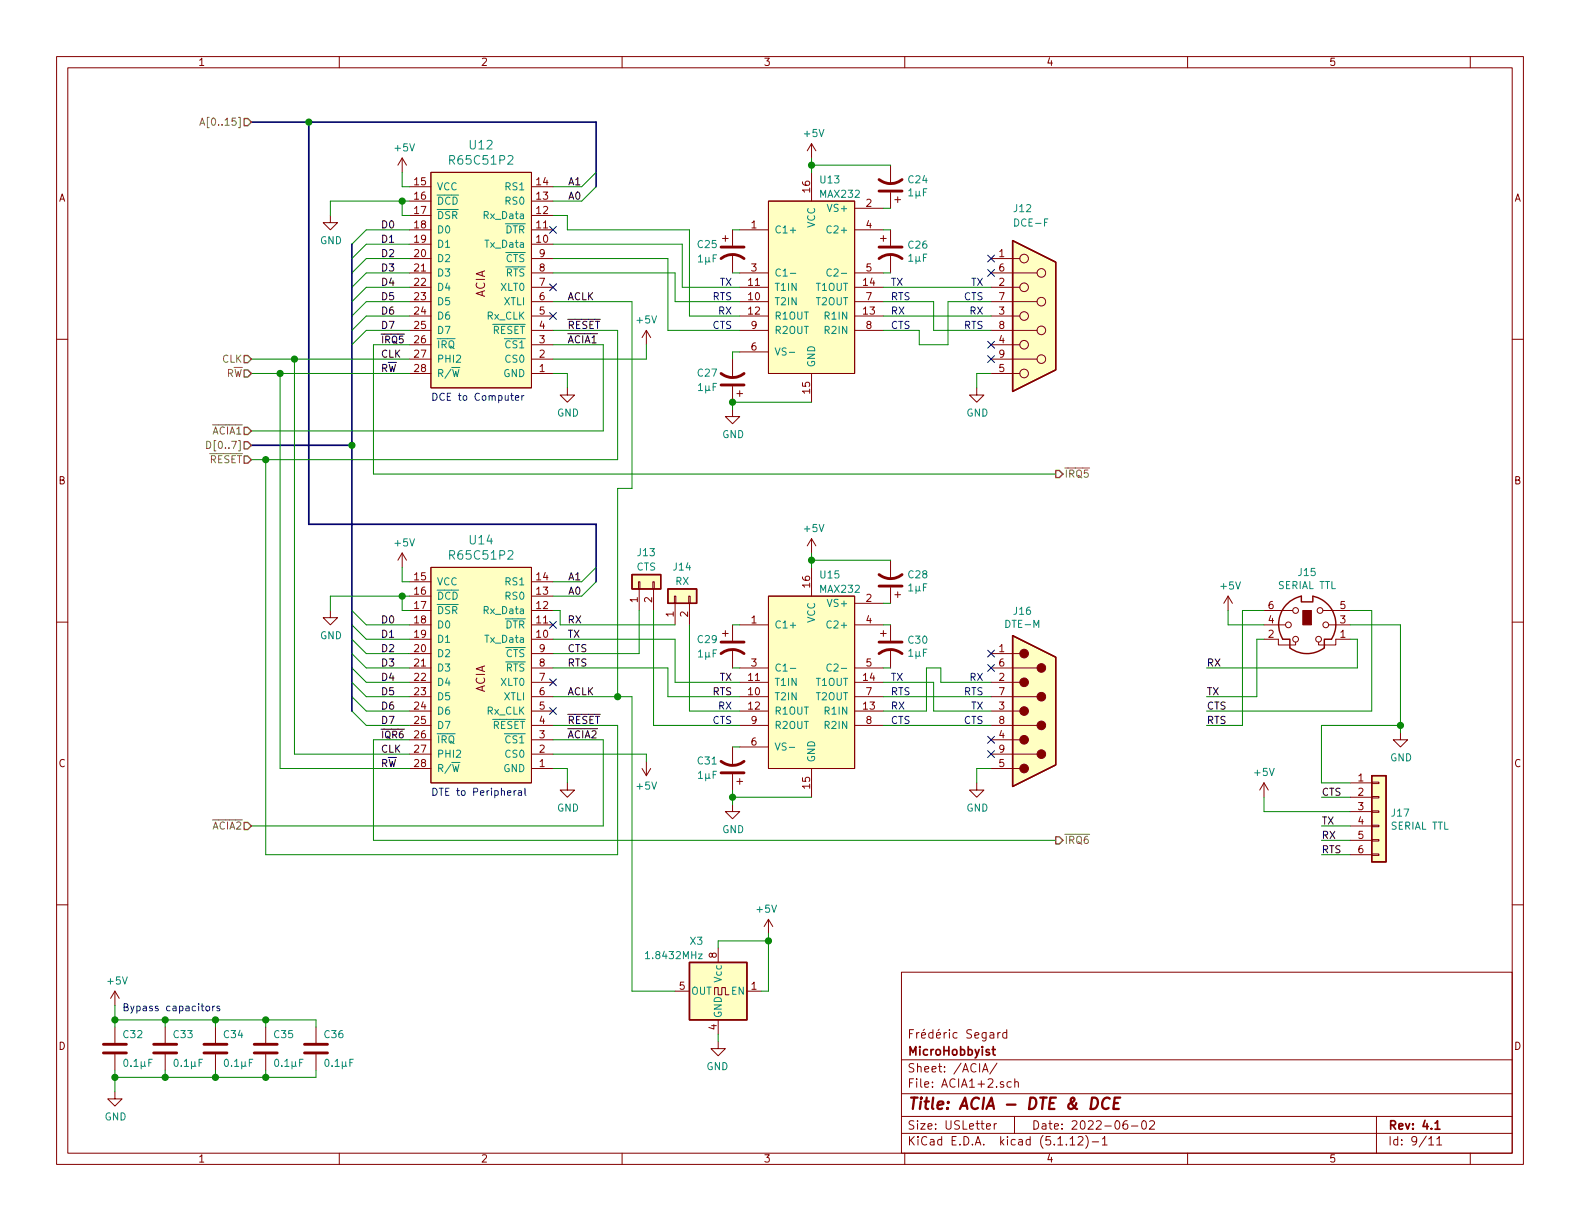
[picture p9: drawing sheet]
<svg xmlns="http://www.w3.org/2000/svg" width="279mm" height="216mm" viewBox="0 0 279 216" stroke-linecap="round" stroke-linejoin="round" font-family="sans-serif">
<g fill="none" stroke="#840000" stroke-width=".18">
<path d="M10 10h259.4v195.9h-259.4zM12 12h255.4v191.9h-255.4zM60 10v2M110 10v2M160 10v2M210 10v2M260 10v2M58.4 38.1v1.3h1.3l-1.3 1.2-1.3-1.2h1.3M71.1 27.9l-.7 1.3M71.1 27.9v2.6M71.1 27.9l.8 1.3M72.4 38.1h3.8"/>
<path d="M72.4 35.6h3.8M72.4 33h3.8M76.2 30.5h17.8v38.1h-17.8zM94 38.1h3.8M94 35.6h3.8M94 33h3.8M135.9 35.6h15.2v30.4h-15.2zM143.5 25.4v2.5M143.5 30.5v5.1M143.5 25.4l-.8 1.3M143.5 25.4l.8 1.3M151.1 36.8h5.1"/>
<path d="M157.5 29.2v3.3M157.5 34v2.8M158.2 35.3h1.1M158.7 34.8v1M10 60h2M72.4 58.4h3.8M72.4 55.9h3.8M72.4 53.3h3.8M72.4 50.8h3.8M72.4 48.3h3.8M72.4 45.7h3.8M72.4 43.2h3.8"/>
<path d="M72.4 40.6h3.8M94 58.4h3.8M94 55.9h3.8M94 53.3h3.8M94 50.8h3.8M94 48.3h3.8M94 45.7h3.8M94 43.2h3.8M94 40.6h3.8M114.3 58.4l-.8 1.3M114.3 58.4v2.6M114.3 58.4l.8 1.3"/>
<path d="M127.8 42.2h1M128.3 41.7v1M129.5 40.6v2.8M129.5 45v3.3M130.8 58.4h5.1M130.8 55.9h5.1M130.8 53.3h5.1M130.8 50.8h5.1M130.8 48.3h5.1M130.8 40.6h5.1M151.1 58.4h5.1M151.1 55.9h5.1"/>
<path d="M151.1 53.3h5.1M151.1 50.8h5.1M151.1 48.3h5.1M151.1 40.6h5.1M155.7 42.2h1M156.2 41.7v1M157.5 40.6v2.8M157.5 45v3.3M175.3 58.4h8.1M175.3 55.9h5M175.3 53.3h8.1M175.3 50.8h5"/>
<path d="M175.3 48.3h8.1M175.3 45.7h5M267.4 60h2M72.4 66h3.8M72.4 63.5h3.8M72.4 61h3.8M94 66h3.8M94 63.5h3.8M94 61h3.8M100.3 68.6v1.3h1.3l-1.3 1.2-1.2-1.2h1.2M129.5 72.4v1.3h1.3l-1.3 1.2-1.2-1.2h1.2M129.5 63.5v3.3"/>
<path d="M129.5 68.3v2.8M130.3 69.6h1M130.8 62.2h5.1M130.8 69.1v1M143.5 66v5.1M172.7 68.6v1.3h1.3l-1.3 1.2-1.3-1.2h1.3M175.3 66h5M175.3 63.5h8.1M175.3 61h5M71.1 97.8v2.5M71.1 97.8l-.7 1.3M71.1 97.8l.8 1.3"/>
<path d="M143.5 95.3v2.5M143.5 95.3l-.8 1.2M143.5 95.3l.8 1.2M157.5 99.1v3.3M10 110h2M58.4 108v1.2h1.3l-1.3 1.3-1.3-1.3h1.3M72.4 110.5h3.8M72.4 118.1h3.8M72.4 108h3.8M72.4 113h3.8M72.4 115.6h3.8M72.4 105.4h3.8"/>
<path d="M72.4 102.9h3.8M76.2 100.3h17.8v38.1h-17.8zM94 110.5h3.8M94 118.1h3.8M94 108h3.8M94 113h3.8M94 115.6h3.8M94 105.4h3.8M94 102.9h3.8M112.9 102.9h.3v1.2h-.3zM113 104.1v3.9M115.4 102.9h.3v1.2h-.3z"/>
<path d="M115.6 104.1v3.9M119.3 105.4h.2v1.3h-.2zM119.4 106.7v3.8M121.8 105.4h.2v1.3h-.2zM121.9 106.7v3.8M127.8 112h1M128.3 111.5v1M129.5 110.5v2.8M129.5 114.8v3.3M130.8 110.5h5.1M130.8 118.1h5.1M135.9 105.4h15.2v30.5h-15.2z"/>
<path d="M143.5 100.3v5.1M151.1 110.5h5.1M151.1 106.7h5.1M151.1 118.1h5.1M155.7 112h1M156.2 111.5v1M157.5 103.9v2.8M157.5 110.5v2.8M157.5 114.8v3.3M158.2 105.2h1.1M158.7 104.6v1.1M175.3 118.1h8.1"/>
<path d="M175.3 115.6h5M217.2 105.4l-.8 1.3M217.2 105.4v2.6M217.2 105.4l.7 1.3M223.5 113h2.6v1h3v-.5M223.5 110.5h3.8M223.5 108h5.1M233.9 108h4.9M234.9 110.5h3.9M238.8 113h-2.6v1h-3v-.5M267.4 110h2M72.4 123.2h3.8"/>
<path d="M72.4 120.7h3.8M72.4 125.7h3.8M72.4 128.3h3.8M72.4 130.8h3.8M72.4 133.4h3.8M72.4 135.9h3.8M94 123.2h3.8M94 120.7h3.8M94 125.7h3.8M94 128.3h3.8M94 130.8h3.8M94 133.4h3.8"/>
<path d="M94 135.9h3.8M100.3 138.4v1.3h1.3l-1.3 1.3-1.2-1.3h1.2M113.5 135.9l.8 1.3M114.3 134.6v2.6M115.1 135.9l-.8 1.3M129.5 132.1v3.3M129.5 136.9v2.8M130.3 138.2h1M130.8 123.2h5.1M130.8 120.7h5.1M130.8 125.7h5.1M130.8 132.1h5.1"/>
<path d="M130.8 128.3h5.1M130.8 137.7v1M143.5 135.9v5.1M151.1 123.2h5.1M151.1 120.7h5.1M151.1 125.7h5.1M151.1 128.3h5.1M172.7 138.4v1.3h1.3l-1.3 1.3-1.3-1.3h1.3M175.3 123.2h8.1M175.3 120.7h5M175.3 125.7h5M175.3 128.3h8.1"/>
<path d="M175.3 130.8h5M175.3 133.4h8.1M175.3 135.9h5M223.5 138.4l-.7 1.3M223.5 138.4v2.6M223.5 138.4l.8 1.3M238.8 138.4h3.8M242.6 138.3h1.2v.3h-1.2zM247.6 129.5v1.3h1.3l-1.3 1.3-1.2-1.3h1.2M10 160h2M129.5 142.2v1.3h1.3l-1.3 1.3-1.2-1.3h1.2M238.8 141h3.8"/>
<path d="M238.8 143.5h3.8M238.8 146.1h3.8M238.8 148.6h3.8M238.8 151.1h3.8M242.6 148.5h1.2v.2h-1.2zM242.6 151h1.2v.3h-1.2zM242.6 145.9h1.2v.3h-1.2zM242.6 140.8h1.2v.3h-1.2zM242.6 143.4h1.2v.2h-1.2zM267.4 160h2M20.3 175.3v2.5M20.3 175.3l-.7 1.2"/>
<path d="M20.3 175.3l.8 1.2M119.4 175.3h2.5M126.4 175.9v-1.3h.6v1.3h.6v-1.3h.7v1.3h.6M127 167.6v2.6M132.1 175.3h2.5M135.9 162.6l.8 1.2M135.9 162.6v2.5M135.9 162.6l-.8 1.2M159.4 171.9h108v32h-108zM20.3 193v1.3h1.3l-1.3 1.3-1.3-1.3h1.3M20.3 181.6v2.8M20.3 186.4v2.8"/>
<path d="M29.2 181.6v2.8M29.2 186.4v2.8M38.1 181.6v2.8M38.1 186.4v2.8M47 181.6v2.8M47 186.4v2.8M55.9 181.6v2.8M55.9 186.4v2.8M127 184.2v1.2h-1.3l1.3 1.3 1.3-1.3h-1.3M127 180.3v2.6M159.4 197.4h108M159.4 193.4h108"/>
<path d="M159.4 187.4h108M173.7 189.6l.5-1.5 .5 1.5M173.9 189.1h.7M174.4 199.2l.8-.2-.1-.2-.4-.1-.3 .2 .1 .7h.6M175.8 198.7v1M176.2 198.7l-.3 .1-.1 .2M176.3 188l-1.3 1.9M176.5 182.6v1M176.9 182.6l-.3 .1-.1 .2M178 182.7l-.4-.1-.3 .3 .1 .5 .2 .2 .4-.1M178 182.1v1.5M178.8 191.3h-.4l-.3 .2 .1 .6 .2 .2 .4-.1"/>
<path d="M179.4 197.4v3M179.5 191.4l.2-.1h.3l.1 1M179.5 190.8v1.5M199.3 198.2a.62 .62 0 0 0-.7 .6l.1 .7 .2 .2 .5-.2v-.5l-.1-.2h-.4l-.3 .2M200.1 199.1h1.1M202 198.3l.4-.1a.94 .94 0 0 1 0 1.5 .82 .82 0 0 1-.4-1.4zM203.3 198.3l.2-.1h.4l.2 .1 .1 .3-1 1.1h1M243.4 197.4v6.5M60 203.9v2M110 203.9v2M159.4 200.4h108M160 203.9v2"/>
<path d="M189.2 201.4l.5-.4v1.5M189.2 202.5h.9M190.7 201.1l.2-.1h.3l.2 .1 .1 .3-.9 1.1h.9M192 200.8a1.71 1.71 0 0 1 0 2.2M193.1 201.9h1.2M194.9 201.4l.5-.4v1.5M194.9 202.5h.9M210 203.9v2M252.7 201.4l.4-.4v1.5M252.7 202.5h.8M254.1 201.4l.4-.4v1.5M254.1 202.5h.8"/>
<path d="M260 203.9v2"/>
<circle cx="181.1" cy="45.7" r=".76"/>
<circle cx="181.1" cy="50.8" r=".76"/>
<circle cx="181.1" cy="55.9" r=".76"/>
<circle cx="184.1" cy="48.3" r=".76"/>
<circle cx="184.1" cy="53.3" r=".76"/>
<circle cx="184.1" cy="58.4" r=".76"/>
<circle cx="181.1" cy="61" r=".76"/>
<circle cx="181.1" cy="66" r=".76"/>
<circle cx="184.1" cy="63.5" r=".76"/>
<circle cx="227.8" cy="110.5" r=".51"/>
<circle cx="229.1" cy="113" r=".51"/>
<circle cx="229.1" cy="108" r=".51"/>
<circle cx="233.2" cy="113" r=".51"/>
<circle cx="233.4" cy="108" r=".51"/>
<circle cx="234.4" cy="110.5" r=".51"/>
</g>
<path d="M175.4 185.6h.6M175.6 185.1v1.3l.4 .2M253.8 198.6l.4-.4v1.5M253.8 199.7h.8" fill="none" stroke="#840000" stroke-width=".3"/>
<path d="M193.1 194.1a.97 .97 0 0 1 1.1 .6 .97 .97 0 0 1-.3 1.1l-.6 .3h-.4zM196.2 194.3a.87 .87 0 0 0-1 0 .87 .87 0 0 0-.3 .9 .69 .69 0 0 0 .3 .8 .69 .69 0 0 0 .8-.1M197 195h.7M198.1 194.1h-1l-.2 2h.9" fill="none" stroke="#840000" stroke-width=".41"/>
<g fill="#ffffc2" stroke="#ffffc2" stroke-width=".18">
<path d="M179.1 42.5l7.6 3.9v19l-7.6 3.8z"/>
<path d="M135.9 105.4h15.2v30.5h-15.2z"/>
<path d="M121.9 170.2h10.2v10.1h-10.2z"/>
<path d="M242.6 137.2h2.5v15.2h-2.5z"/>
<path d="M76.2 30.5h17.8v38.1h-17.8z"/>
<path d="M135.9 35.6h15.2v30.4h-15.2z"/>
<path d="M179.1 112.4l7.6 3.8v19.1l-7.6 3.8z"/>
<path d="M111.8 101.6h5v2.5h-5z"/>
<path d="M76.2 100.3h17.8v38.1h-17.8z"/>
<path d="M118.1 104.1h5.1v2.6h-5.1z"/>
</g>
<path d="M179.1 42.5l7.6 3.9v19l-7.6 3.8zM111.8 101.6h5v2.5h-5zM118.1 104.1h5.1v2.6h-5.1zM179.1 112.4l7.6 3.8v19.1l-7.6 3.8zM232.2 105.4v1h-2.1v-1a5.1 5.1 0 0 0-3.3 7.6h1.3v1.6a5.1 5.1 0 0 0 6.1 0v-1.6h1.3a5 5 0 0 0-3.3-7.6M242.6 137.2h2.5v15.2h-2.5zM121.9 170.2h10.2v10.1h-10.2z" fill="none" stroke="#840000" stroke-width=".25"/>
<path d="M139.8 48.3h.9M147 40.1a.5 .5 0 0 0-.6 0 .5 .5 0 0 0-.2 .6 .45 .45 0 0 0 .3 .4 .45 .45 0 0 0 .5 0M147 47.7a.5 .5 0 0 0-.6 0 .5 .5 0 0 0-.2 .6 .45 .45 0 0 0 .3 .5 .45 .45 0 0 0 .5-.1M79.9 65h1.4M139.6 62.3h.9M139.8 118.2h.9M147 109.9a.5 .5 0 0 0-.6 0 .5 .5 0 0 0-.2 .6 .45 .45 0 0 0 .3 .5 .45 .45 0 0 0 .5-.1M147 117.5a.5 .5 0 0 0-.6 0 .5 .5 0 0 0-.2 .6 .45 .45 0 0 0 .3 .5 .45 .45 0 0 0 .5-.1M79.9 134.8h1.4M139.6 132.2h.9M114.1 168.6l.4-.4v1.3M114.1 169.5h.8" fill="none" stroke="#008484" stroke-width=".18"/>
<g fill="none" stroke="#840000" stroke-width=".51">
<path d="M155.4 31.8a3.3 3.3 0 0 0 4.1 0M155.4 33.8h4.1M127.5 45.7a3.3 3.3 0 0 1 4.1 0M127.5 43.7h4.1M155.4 45.7a3.3 3.3 0 0 1 4.1 0M155.4 43.7h4.1M127.5 66a3.3 3.3 0 0 0 4.1 0M127.5 68.1h4.1M127.5 115.6a3.3 3.3 0 0 1 4.1 0M127.5 113.5h4.1M155.4 115.6a3.3 3.3 0 0 1 4.1 0M155.4 101.6a3.3 3.3 0 0 0 4.1 0"/>
<path d="M155.4 113.5h4.1M155.4 103.6h4.1M127.5 134.6a3.3 3.3 0 0 0 4.1 0M127.5 136.7h4.1M18.3 186.2h4.1M18.3 184.7h4.1M27.2 186.2h4M27.2 184.7h4M36.1 186.2h4M36.1 184.7h4M45 186.2h4M45 184.7h4"/>
<path d="M53.8 186.2h4.1M53.8 184.7h4.1"/>
</g>
<g fill="#840000" stroke="#840000" stroke-width=".18">
<path d="M230.4 108h1.5v2.5h-1.5z"/>
<circle cx="181.1" cy="115.6" r=".76"/>
<circle cx="181.1" cy="120.6" r=".76"/>
<circle cx="181.1" cy="125.7" r=".76"/>
<circle cx="181.1" cy="130.8" r=".76"/>
<circle cx="181.1" cy="135.9" r=".76"/>
<circle cx="184.1" cy="118.1" r=".76"/>
<circle cx="184.1" cy="123.2" r=".76"/>
<circle cx="184.1" cy="128.3" r=".76"/>
<circle cx="184.1" cy="133.3" r=".76"/>
</g>
<path d="M44.4 21.6h61v11.4M54.6 21.6v71.1h50.8v10.2M62.2 43.2v82.5M44.4 78.7h17.8" fill="none" stroke="#000084" stroke-width=".3"/>
<g fill="none" stroke="#008400" stroke-width=".18">
<path d="M71.1 30.5v2.5h1.3M71.1 35.6v2.5h1.3M72.4 35.6h-14v2.5M97.8 38.1h2.5v2.5h21.6v15.3h8.9M105.4 33l-2.5 2.6h-5.1M105.4 30.5l-2.5 2.5h-5.1M143.5 27.9v2.6M143.5 29.2h14M156.2 36.8h1.3M72.4 50.8h-7.6l-2.6 2.5M72.4 43.2h-7.6l-2.6 2.5M72.4 58.4h-7.6l-2.6 2.6"/>
<path d="M72.4 55.9h-7.6l-2.6 2.5M72.4 53.3h-7.6l-2.6 2.6M72.4 48.3h-7.6l-2.6 2.5M72.4 45.7h-7.6l-2.6 2.6M72.4 40.6h-7.6l-2.6 2.6M97.8 53.3h14v33.1h-2.6v36.8M97.8 58.4h11.4v22.9h-64.8M97.8 43.2h22.8v7.6h10.2M97.8 48.3h21.6v5h11.4M97.8 45.7h20.3v12.7h12.7M129.5 48.3h1.3M129.5 40.6h1.3"/>
<path d="M156.2 53.3h8.9v5.1h10.2M156.2 50.8h19.1M156.2 55.9h19.1M156.2 48.3h1.3M156.2 40.6h1.3M175.3 53.3h-7.7v7.7h-5v-2.6h-6.4M44.4 63.5h28M44.4 66h28M49.5 66v69.9h22.9M52.1 63.5v69.9h20.3M72.4 61h-6.4v22.8h120.7M97.8 66h2.5v2.6"/>
<path d="M97.8 61h8.9v15.2h-62.3M114.3 61v2.5h-16.5M130.8 62.2h-1.3v1.3M143.5 71.1h-14v1.3M175.3 66h-2.6v2.6M47 81.3v69.8h62.2v-22.8h-11.4M143.5 97.8v2.5M143.5 99.1h14M62.2 108l2.6 2.5h7.6M62.2 115.6l2.6 2.5h7.6M62.2 118.1l2.6 2.6h7.6M62.2 110.5l2.6 2.5h7.6"/>
<path d="M62.2 113l2.6 2.6h7.6M71.1 105.4v2.6h1.3M71.1 100.3v2.6h1.3M72.4 105.4h-14v2.6M97.8 108h1.3v2.5h20.3M97.8 118.1h20.3v5.1h12.7M97.8 113h21.6v7.7h11.4M105.4 102.9l-2.5 2.5h-5.1M105.4 100.3l-2.5 2.6h-5.1M113 108v7.6h-15.2M115.6 108v20.3h15.2M121.9 110.5v15.2h8.9"/>
<path d="M129.5 110.5h1.3M129.5 118.1h1.3M156.2 110.5h1.3M156.2 118.1h1.3M156.2 106.7h1.3M217.2 108v2.5h6.3M223.5 108h-3.8v20.3h-6.3M223.5 113h-1.3v10.2h-8.8M238.8 110.5h8.8v19M238.8 113h1.2v5.1h-26.6M238.8 108h3.8v17.7h-29.2M62.2 125.7l2.6 2.6h7.6"/>
<path d="M62.2 120.7l2.6 2.5h7.6M62.2 123.2l2.6 2.5h7.6M72.4 130.8h-6.4v17.8h120.7M97.8 123.2h14v52.1h7.6M97.8 130.8h8.9v15.3h-62.3M97.8 133.4h16.5v1.2M97.8 135.9h2.5v2.5M129.5 139.7v2.5M129.5 132.1h1.3M156.2 128.3h19.1M156.2 123.2h19.1M156.2 120.7h8.9v5h10.2"/>
<path d="M175.3 120.7h-8.9v-2.6h-2.6v7.6h-7.6M175.3 135.9h-2.6v2.5M247.6 128.3h-13.9v10.1h5.1M129.5 141h14M223.5 141v2.5h15.3M233.7 151.1h5.1M233.7 148.6h5.1M233.7 141h5.1M233.7 146.1h5.1M20.3 177.8v3.8M135.9 165.1v10.2h-1.3M135.9 166.4h-8.9v1.2"/>
<path d="M20.3 189.2v3.8M20.3 180.3h35.6v1.3M29.2 180.3v1.3M29.2 189.2v1.3M38.1 180.3v1.3M38.1 189.2v1.3M47 180.3v1.3M47 189.2v1.3M55.9 189.2v1.3h-35.6M127 182.9v1.3"/>
</g>
<path d="M35.3 22.1l.5-1.2 .4 1.2M35.5 21.8h.6M36.6 78a.64 .64 0 0 1 .7 .7 .64 .64 0 0 1-.7 .6z" fill="none" stroke="#848400" stroke-width=".18"/>
<path d="M43.2 21h.6l.6 .6-.6 .6h-.6zM43.2 62.9h.6l.6 .6-.6 .6h-.6zM43.2 65.4h.6l.6 .6-.6 .7h-.6zM43.2 78.1h.6l.6 .6-.6 .7h-.6zM43.2 75.6h.6l.6 .6-.6 .6h-.6zM43.2 80.6h.6l.6 .7-.6 .6h-.6zM186.7 83.2h.6l.7 .6-.7 .7h-.6zM43.2 145.4h.6l.6 .7-.6 .6h-.6zM186.7 148h.6l.7 .6-.7 .6h-.6z" fill="none" stroke="#848400" stroke-width=".25"/>
<g fill="none" stroke="#0000c2" stroke-width=".18">
<path d="M90.3 70h.5M90.5 69.5v1.1l.3 .2M91.1 70.4l.6-.1v-.3h-.4l-.2 .1 .1 .6h.5M92.3 70v.8M92.7 70l-.4 .2M90.9 139.8v.8M91.3 139.8l-.3 .1-.1 .1M91.7 139.9h.5v.7M92.8 139.4v1.1l.2 .1M92.2 140.1l-.4 .1-.2 .1 .2 .3h.4M36.5 178l.3-.1 .3 .2-.1 .6h-.3l-.3-.2zM37.6 177.9v.8"/>
<path d="M38 177.9l-.4 .2M38.8 178l-.3-.1-.1 .2v.2l.4 .1v.3h-.4"/>
</g>
<g fill="#008400" stroke="#008400" stroke-width=".25">
<circle cx="38.1" cy="180.3" r=".51"/>
<circle cx="38.1" cy="190.5" r=".51"/>
<circle cx="47" cy="190.5" r=".51"/>
<circle cx="71.1" cy="105.4" r=".51"/>
<circle cx="47" cy="180.3" r=".51"/>
<circle cx="109.2" cy="123.2" r=".51"/>
<circle cx="20.3" cy="190.5" r=".51"/>
<circle cx="29.2" cy="190.5" r=".51"/>
<circle cx="129.5" cy="71.1" r=".51"/>
<circle cx="20.3" cy="180.3" r=".51"/>
<circle cx="143.5" cy="99.1" r=".51"/>
<circle cx="29.2" cy="180.3" r=".51"/>
<circle cx="247.7" cy="128.3" r=".51"/>
<circle cx="49.5" cy="66" r=".51"/>
<circle cx="135.9" cy="166.4" r=".51"/>
<circle cx="71.1" cy="35.6" r=".51"/>
<circle cx="47" cy="81.3" r=".51"/>
<circle cx="129.5" cy="141" r=".51"/>
<circle cx="52.1" cy="63.5" r=".51"/>
<circle cx="143.5" cy="29.2" r=".51"/>
<circle cx="62.2" cy="78.7" r=".51"/>
<circle cx="54.6" cy="21.6" r=".51"/>
</g>
<g fill="none" stroke="#000084" stroke-width=".18">
<path d="M97.2 50.2l1.2 1.2M97.2 55.3l1.2 1.2M97.2 40l1.2 1.2M98.4 50.2l-1.2 1.2M98.4 55.3l-1.2 1.2M98.4 40l-1.2 1.2M174.7 45.1l1.2 1.2M174.7 47.7l1.2 1.2M175.9 45.1l-1.2 1.2M175.9 47.7l-1.2 1.2M174.7 62.9l1.2 1.2M174.7 60.4l1.2 1.2"/>
<path d="M175.9 62.9l-1.2 1.2M175.9 60.4l-1.2 1.2M97.2 109.9l1.2 1.2M98.4 109.9l-1.2 1.2M174.7 117.5l1.2 1.2M174.7 115l1.2 1.2M175.9 117.5l-1.2 1.2M175.9 115l-1.2 1.2M97.2 125.1l1.2 1.2M97.2 120l1.2 1.3M98.4 125.1l-1.2 1.2M98.4 120l-1.2 1.3"/>
<path d="M174.7 130.2l1.2 1.2M174.7 132.7l1.2 1.3M175.9 130.2l-1.2 1.2M175.9 132.7l-1.2 1.3"/>
</g>
<text font-size="2.8" fill="#840000" x="160.4" y="196.2">Title: ACIA - DTE &amp; DCE</text>
<g font-size="2.1" fill="#008484">
<text x="79.9" y="29.1">R65C51P2</text>
<text x="83.1" y="26.4">U12</text>
<text x="79.9" y="99">R65C51P2</text>
<text x="83.1" y="96.3">U14</text>
</g>
<g font-size="2.1" fill="#840000">
<text x="85.8" y="52.7" transform="rotate(-90 85.8 52.7)">ACIA</text>
<text x="85.8" y="122.6" transform="rotate(-90 85.8 122.6)">ACIA</text>
<text x="160.4" y="183.6">Frédéric Segard</text>
<text x="160.4" y="189.6">Sheet: /ACIA/</text>
<text x="160.4" y="186.6">MicroHobbyist</text>
<text x="160.4" y="192.3">File: ACIA1+2.sch</text>
<text x="160.4" y="202.5">KiCad E.D.A. kicad (5.1.12)-1</text>
<text x="160.4" y="199.7">Size: USLetter</text>
<text x="182.4" y="199.7">Date: 2022-06-02</text>
<text x="245.4" y="199.7">Rev: 4.1</text>
<text x="245.4" y="202.5">Id: 9/11</text>
</g>
<g font-size="1.8" fill="#840000">
<text x="35" y="11.6">1</text>
<text x="85" y="11.6">2</text>
<text x="135" y="11.6">3</text>
<text x="185" y="11.6">4</text>
<text x="235" y="11.6">5</text>
<text x="10.4" y="35.6">A</text>
<text x="73.3" y="32.8">15</text>
<text x="73.3" y="35.3">16</text>
<text x="94.9" y="35.3">13</text>
<text x="94.9" y="32.8">14</text>
<text x="143.3" y="34" transform="rotate(-90 143.3 34)">16</text>
<text x="267.8" y="35.6">A</text>
<text x="73.3" y="37.8">17</text>
<text x="73.3" y="40.4">18</text>
<text x="94.9" y="40.4">11</text>
<text x="94.9" y="37.8">12</text>
<text x="132.9" y="40.4">1</text>
<text x="153.2" y="36.6">2</text>
<text x="153.2" y="40.4">4</text>
<text x="73.3" y="42.9">19</text>
<text x="73.3" y="45.5">20</text>
<text x="94.9" y="42.9">10</text>
<text x="95.4" y="45.5">9</text>
<text x="176.7" y="45.5">1</text>
<text x="73.3" y="48">21</text>
<text x="73.3" y="50.5">22</text>
<text x="73.3" y="53.1">23</text>
<text x="95.4" y="53.1">6</text>
<text x="95.4" y="50.5">7</text>
<text x="95.4" y="48">8</text>
<text x="132.4" y="53.1">10</text>
<text x="132.4" y="50.5">11</text>
<text x="132.9" y="48">3</text>
<text x="152.7" y="50.5">14</text>
<text x="153.2" y="48">5</text>
<text x="153.2" y="53.1">7</text>
<text x="176.7" y="50.5">2</text>
<text x="176.7" y="48">6</text>
<text x="176.7" y="53.1">7</text>
<text x="73.3" y="55.6">24</text>
<text x="73.3" y="58.2">25</text>
<text x="95.4" y="58.2">4</text>
<text x="95.4" y="55.6">5</text>
<text x="132.4" y="55.6">12</text>
<text x="132.9" y="58.2">9</text>
<text x="152.7" y="55.6">13</text>
<text x="153.2" y="58.2">8</text>
<text x="176.7" y="55.6">3</text>
<text x="176.7" y="58.2">8</text>
<text x="73.3" y="60.7">26</text>
<text x="73.3" y="63.2">27</text>
<text x="73.3" y="65.8">28</text>
<text x="95.4" y="65.8">1</text>
<text x="95.4" y="63.2">2</text>
<text x="95.4" y="60.7">3</text>
<text x="132.9" y="62">6</text>
<text x="176.7" y="60.7">4</text>
<text x="176.7" y="65.8">5</text>
<text x="176.7" y="63.2">9</text>
<text x="143.3" y="69.5" transform="rotate(-90 143.3 69.5)">15</text>
<text x="10.4" y="85.6">B</text>
<text x="267.8" y="85.6">B</text>
<text x="73.3" y="102.6">15</text>
<text x="73.3" y="105.2">16</text>
<text x="73.3" y="107.7">17</text>
<text x="94.9" y="107.7">12</text>
<text x="94.9" y="105.2">13</text>
<text x="94.9" y="102.6">14</text>
<text x="112.8" y="106.5" transform="rotate(-90 112.8 106.5)">1</text>
<text x="115.3" y="106.5" transform="rotate(-90 115.3 106.5)">2</text>
<text x="143.3" y="103.8" transform="rotate(-90 143.3 103.8)">16</text>
<text x="153.2" y="106.4">2</text>
<text x="224.3" y="107.7">6</text>
<text x="237" y="107.7">5</text>
<text x="73.3" y="110.2">18</text>
<text x="73.3" y="112.8">19</text>
<text x="94.9" y="112.8">10</text>
<text x="94.9" y="110.2">11</text>
<text x="119.1" y="109.1" transform="rotate(-90 119.1 109.1)">1</text>
<text x="121.7" y="109.1" transform="rotate(-90 121.7 109.1)">2</text>
<text x="132.9" y="110.2">1</text>
<text x="153.2" y="110.2">4</text>
<text x="224.3" y="112.8">2</text>
<text x="224.3" y="110.2">4</text>
<text x="237" y="112.8">1</text>
<text x="237" y="110.2">3</text>
<text x="73.3" y="115.3">20</text>
<text x="73.3" y="117.9">21</text>
<text x="95.4" y="117.9">8</text>
<text x="95.4" y="115.3">9</text>
<text x="132.9" y="117.9">3</text>
<text x="153.2" y="117.9">5</text>
<text x="176.7" y="115.3">1</text>
<text x="176.7" y="117.9">6</text>
<text x="73.3" y="120.4">22</text>
<text x="73.3" y="122.9">23</text>
<text x="73.3" y="125.5">24</text>
<text x="95.4" y="125.5">5</text>
<text x="95.4" y="122.9">6</text>
<text x="95.4" y="120.4">7</text>
<text x="132.4" y="122.9">10</text>
<text x="132.4" y="120.4">11</text>
<text x="132.4" y="125.5">12</text>
<text x="152.7" y="125.5">13</text>
<text x="152.7" y="120.4">14</text>
<text x="153.2" y="122.9">7</text>
<text x="176.7" y="120.4">2</text>
<text x="176.7" y="125.5">3</text>
<text x="176.7" y="122.9">7</text>
<text x="73.3" y="128">25</text>
<text x="73.3" y="130.6">26</text>
<text x="95.4" y="130.6">3</text>
<text x="95.4" y="128">4</text>
<text x="132.9" y="131.8">6</text>
<text x="132.9" y="128">9</text>
<text x="153.2" y="128">8</text>
<text x="176.7" y="130.6">4</text>
<text x="176.7" y="128">8</text>
<text x="10.4" y="135.6">C</text>
<text x="73.3" y="133.1">27</text>
<text x="73.3" y="135.6">28</text>
<text x="95.4" y="135.6">1</text>
<text x="95.4" y="133.1">2</text>
<text x="176.7" y="135.6">5</text>
<text x="176.7" y="133.1">9</text>
<text x="267.8" y="135.6">C</text>
<text x="143.3" y="139.4" transform="rotate(-90 143.3 139.4)">15</text>
<text x="240.2" y="138.2">1</text>
<text x="240.2" y="140.7">2</text>
<text x="240.2" y="143.3">3</text>
<text x="240.2" y="145.8">4</text>
<text x="240.2" y="148.3">5</text>
<text x="240.2" y="150.9">6</text>
<text x="126.7" y="169.4" transform="rotate(-90 126.7 169.4)">8</text>
<text x="120.2" y="175">5</text>
<text x="132.9" y="175">1</text>
<text x="10.4" y="185.6">D</text>
<text x="126.7" y="182.1" transform="rotate(-90 126.7 182.1)">4</text>
<text x="267.8" y="185.6">D</text>
<text x="35" y="205.5">1</text>
<text x="85" y="205.5">2</text>
<text x="135" y="205.5">3</text>
<text x="185" y="205.5">4</text>
<text x="235" y="205.5">5</text>
</g>
<g font-size="1.8" fill="#848400">
<text x="36.5" y="22.2">A[0..15]</text>
<text x="39.3" y="64.1">CLK</text>
<text x="40" y="66.7">RW</text>
<text x="37.6" y="76.8">ACIA1</text>
<text x="37" y="81.9">RESET</text>
<text x="37.5" y="79.4">D[0..7]</text>
<text x="188.2" y="84.5">IRQ5</text>
<text x="37.6" y="146.7">ACIA2</text>
<text x="188.2" y="149.2">IRQ6</text>
</g>
<g font-size="1.8" fill="#008484">
<text x="69.9" y="26.8">+5V</text>
<text x="142.3" y="24.2">+5V</text>
<text x="77.2" y="33.7">VCC</text>
<text x="89.5" y="33.7">RS1</text>
<text x="145.1" y="32.4">U13</text>
<text x="145.1" y="35">MAX232</text>
<text x="160.7" y="32.4">C24</text>
<text x="160.7" y="34.7">1µF</text>
<text x="77.2" y="36.2">DCD</text>
<text x="77.2" y="38.7">DSR</text>
<text x="77.2" y="41.3">D0</text>
<text x="85.9" y="38.7">Rx_Data</text>
<text x="89.3" y="41.3">DTR</text>
<text x="89.5" y="36.2">RS0</text>
<text x="136.9" y="41.3">C1+</text>
<text x="144.1" y="40.3" transform="rotate(-90 144.1 40.3)">VCC</text>
<text x="146.7" y="37.5">VS+</text>
<text x="146.8" y="41.3">C2+</text>
<text x="179.3" y="37.5">J12</text>
<text x="179.6" y="40.1">DCE-F</text>
<text x="56.6" y="43.2">GND</text>
<text x="77.2" y="43.8">D1</text>
<text x="77.2" y="46.4">D2</text>
<text x="86.1" y="43.8">Tx_Data</text>
<text x="89.4" y="46.4">CTS</text>
<text x="123.4" y="43.9">C25</text>
<text x="123.5" y="46.4">1µF</text>
<text x="160.7" y="44">C26</text>
<text x="160.7" y="46.3">1µF</text>
<text x="77.2" y="48.9">D3</text>
<text x="77.2" y="51.4">D4</text>
<text x="77.2" y="54">D5</text>
<text x="88.6" y="51.4">XLT0</text>
<text x="89.1" y="54">XTLI</text>
<text x="89.4" y="48.9">RTS</text>
<text x="136.9" y="54">T2IN</text>
<text x="136.9" y="51.4">T1IN</text>
<text x="136.9" y="48.9">C1-</text>
<text x="144.3" y="51.4">T1OUT</text>
<text x="144.3" y="54">T2OUT</text>
<text x="147.3" y="48.9">C2-</text>
<text x="77.2" y="56.5">D6</text>
<text x="77.2" y="59.1">D7</text>
<text x="86.1" y="56.5">Rx_CLK</text>
<text x="87.1" y="59.1">RESET</text>
<text x="112.7" y="57.2">+5V</text>
<text x="136.9" y="56.5">R1OUT</text>
<text x="136.9" y="59.1">R2OUT</text>
<text x="146.1" y="56.5">R1IN</text>
<text x="146.1" y="59.1">R2IN</text>
<text x="77.2" y="61.6">IRQ</text>
<text x="77.2" y="64.1">PHI2</text>
<text x="89.5" y="64.1">CS0</text>
<text x="89.5" y="61.6">CS1</text>
<text x="136.9" y="62.9">VS-</text>
<text x="144.1" y="65" transform="rotate(-90 144.1 65)">GND</text>
<text x="77.2" y="66.7">R/W</text>
<text x="89" y="66.7">GND</text>
<text x="123.4" y="66.6">C27</text>
<text x="123.5" y="69.1">1µF</text>
<text x="98.5" y="73.7">GND</text>
<text x="127.7" y="77.5">GND</text>
<text x="170.9" y="73.7">GND</text>
<text x="142.3" y="94.1">+5V</text>
<text x="69.9" y="96.6">+5V</text>
<text x="112.5" y="100.9">CTS</text>
<text x="112.8" y="98.3">J13</text>
<text x="119.2" y="100.9">J14</text>
<text x="229.7" y="101.9">J15</text>
<text x="77.2" y="103.5">VCC</text>
<text x="77.2" y="106">DCD</text>
<text x="89.5" y="106">RS0</text>
<text x="89.5" y="103.5">RS1</text>
<text x="119.4" y="103.4">RX</text>
<text x="145.1" y="102.3">U15</text>
<text x="145.1" y="104.8">MAX232</text>
<text x="146.7" y="107.3">VS+</text>
<text x="160.7" y="102.3">C28</text>
<text x="160.7" y="104.6">1µF</text>
<text x="216" y="104.2">+5V</text>
<text x="226" y="104.2">SERIAL TTL</text>
<text x="56.6" y="113">GND</text>
<text x="77.2" y="108.6">DSR</text>
<text x="77.2" y="111.1">D0</text>
<text x="77.2" y="113.7">D1</text>
<text x="85.9" y="108.6">Rx_Data</text>
<text x="86.1" y="113.7">Tx_Data</text>
<text x="89.3" y="111.1">DTR</text>
<text x="123.4" y="113.7">C29</text>
<text x="136.9" y="111.1">C1+</text>
<text x="144.1" y="110.2" transform="rotate(-90 144.1 110.2)">VCC</text>
<text x="146.8" y="111.1">C2+</text>
<text x="160.7" y="113.8">C30</text>
<text x="178" y="111">DTE-M</text>
<text x="179.3" y="108.7">J16</text>
<text x="77.2" y="116.2">D2</text>
<text x="77.2" y="118.7">D3</text>
<text x="89.4" y="118.7">RTS</text>
<text x="89.4" y="116.2">CTS</text>
<text x="123.5" y="116.3">1µF</text>
<text x="136.9" y="118.7">C1-</text>
<text x="147.3" y="118.7">C2-</text>
<text x="160.7" y="116.1">1µF</text>
<text x="77.2" y="121.3">D4</text>
<text x="77.2" y="123.8">D5</text>
<text x="88.6" y="121.3">XLT0</text>
<text x="89.1" y="123.8">XTLI</text>
<text x="136.9" y="123.8">T2IN</text>
<text x="136.9" y="121.3">T1IN</text>
<text x="144.3" y="121.3">T1OUT</text>
<text x="144.3" y="123.8">T2OUT</text>
<text x="77.2" y="126.4">D6</text>
<text x="77.2" y="128.9">D7</text>
<text x="77.2" y="131.4">IRQ</text>
<text x="86.1" y="126.4">Rx_CLK</text>
<text x="87.1" y="128.9">RESET</text>
<text x="89.5" y="131.4">CS1</text>
<text x="136.9" y="126.4">R1OUT</text>
<text x="136.9" y="128.9">R2OUT</text>
<text x="146.1" y="126.4">R1IN</text>
<text x="146.1" y="128.9">R2IN</text>
<text x="77.2" y="134">PHI2</text>
<text x="77.2" y="136.5">R/W</text>
<text x="89" y="136.5">GND</text>
<text x="89.5" y="134">CS0</text>
<text x="123.4" y="135.2">C31</text>
<text x="123.5" y="137.7">1µF</text>
<text x="136.9" y="132.7">VS-</text>
<text x="144.1" y="134.9" transform="rotate(-90 144.1 134.9)">GND</text>
<text x="221.9" y="137.2">+5V</text>
<text x="245.8" y="134.6">GND</text>
<text x="98.5" y="143.5">GND</text>
<text x="112.7" y="139.6">+5V</text>
<text x="170.9" y="143.5">GND</text>
<text x="127.7" y="147.3">GND</text>
<text x="246" y="146.7">SERIAL TTL</text>
<text x="246.2" y="144.4">J17</text>
<text x="133.9" y="161.4">+5V</text>
<text x="122.1" y="167.1">X3</text>
<text x="114.6" y="169.6">1.8432MHz</text>
<text x="127.6" y="173.6" transform="rotate(-90 127.6 173.6)">Vcc</text>
<text x="19.1" y="174.1">+5V</text>
<text x="122.2" y="175.9">OUT</text>
<text x="129.4" y="175.9">EN</text>
<text x="21.9" y="183.6">C32</text>
<text x="30.8" y="183.6">C33</text>
<text x="39.6" y="183.6">C34</text>
<text x="48.5" y="183.6">C35</text>
<text x="57.4" y="183.6">C36</text>
<text x="127.6" y="180.1" transform="rotate(-90 127.6 180.1)">GND</text>
<text x="22.1" y="188.6">0.1µF</text>
<text x="31" y="188.6">0.1µF</text>
<text x="39.9" y="188.6">0.1µF</text>
<text x="48.7" y="188.6">0.1µF</text>
<text x="57.6" y="188.6">0.1µF</text>
<text x="124.9" y="189.2">GND</text>
<text x="18.5" y="198.1">GND</text>
</g>
<g font-size="1.8">
<text x="100.6" y="32.8">A1</text>
<text x="100.6" y="35.3">A0</text>
<text x="67.3" y="40.4">D0</text>
<text x="67.3" y="42.9">D1</text>
<text x="67.3" y="45.5">D2</text>
<text x="67.3" y="48">D3</text>
<text x="67.3" y="50.5">D4</text>
<text x="67.3" y="53.1">D5</text>
<text x="100.3" y="53.1">ACLK</text>
<text x="67.3" y="55.6">D6</text>
<text x="67.3" y="58.2">D7</text>
<text x="100.3" y="58.2">RESET</text>
<text x="67.3" y="65.8">RW</text>
<text x="67.3" y="63.2">CLK</text>
<text x="100.3" y="60.7">ACIA1</text>
<text x="100.6" y="102.6">A1</text>
<text x="100.6" y="105.2">A0</text>
<text x="67.3" y="112.8">D1</text>
<text x="67.3" y="110.2">D0</text>
<text x="100.3" y="112.8">TX</text>
<text x="100.3" y="110.2">RX</text>
<text x="67.3" y="117.9">D3</text>
<text x="67.3" y="115.3">D2</text>
<text x="100.3" y="115.3">CTS</text>
<text x="100.3" y="117.9">RTS</text>
<text x="213.4" y="117.9">RX</text>
<text x="67.3" y="120.4">D4</text>
<text x="67.3" y="122.9">D5</text>
<text x="67.3" y="125.5">D6</text>
<text x="100.3" y="122.9">ACLK</text>
<text x="126" y="122.9">RTS</text>
<text x="127.3" y="120.4">TX</text>
<text x="213.4" y="122.9">TX</text>
<text x="213.4" y="125.5">CTS</text>
<text x="67.3" y="128">D7</text>
<text x="100.3" y="130.6">ACIA2</text>
<text x="100.3" y="128">RESET</text>
<text x="213.4" y="128">RTS</text>
<text x="67.3" y="135.6">RW</text>
<text x="67.3" y="133.1">CLK</text>
<text x="233.7" y="140.7">CTS</text>
<text x="233.7" y="148.3">RX</text>
<text x="233.7" y="145.8">TX</text>
<text x="233.7" y="150.9">RTS</text>
</g>
<g font-size="1.8" fill="#0000c2">
<text x="126" y="53.1">RTS</text>
<text x="127.3" y="50.5">TX</text>
<text x="157.5" y="53.1">RTS</text>
<text x="157.5" y="50.5">TX</text>
<text x="170.5" y="53.1">CTS</text>
<text x="171.7" y="50.5">TX</text>
<text x="126" y="58.2">CTS</text>
<text x="127.1" y="55.6">RX</text>
<text x="157.5" y="58.2">CTS</text>
<text x="157.5" y="55.6">RX</text>
<text x="170.5" y="58.2">RTS</text>
<text x="171.5" y="55.6">RX</text>
<text x="76.2" y="70.9">DCE to Computer</text>
<text x="127.1" y="125.5">RX</text>
<text x="157.5" y="125.5">RX</text>
<text x="157.5" y="122.9">RTS</text>
<text x="157.5" y="120.4">TX</text>
<text x="170.5" y="122.9">RTS</text>
<text x="171.5" y="120.4">RX</text>
<text x="171.7" y="125.5">TX</text>
<text x="126" y="128">CTS</text>
<text x="157.5" y="128">CTS</text>
<text x="170.5" y="128">CTS</text>
<text x="76.2" y="140.7">DTE to Peripheral</text>
<text x="21.6" y="178.8">Bypass capacitors</text>
</g>
<g font-size="1.7">
<text x="67.3" y="60.7">IRQ5</text>
<text x="67.3" y="130.6">IQR6</text>
</g>
</svg>
